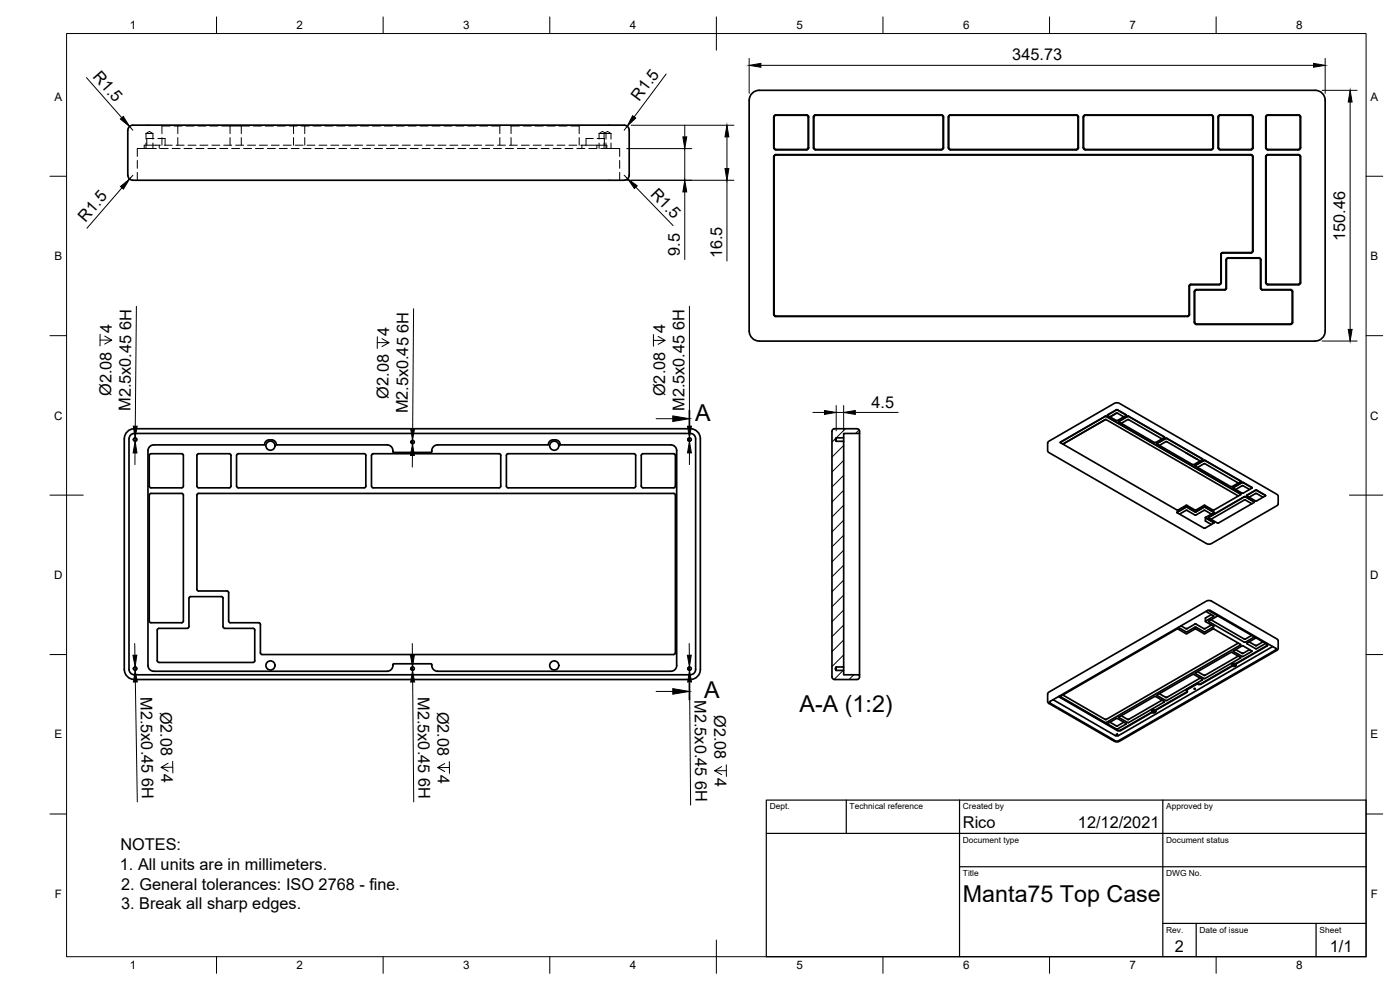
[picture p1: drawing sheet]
<svg xmlns="http://www.w3.org/2000/svg" width="420mm" height="297mm" viewBox="0 0 420 297" stroke-linecap="round" stroke-linejoin="round" font-family="sans-serif">
<!-- layer: Visible -->
<g fill="none" stroke="#000" stroke-width=".51">
<path d="M38.4 39.1v13.5a2.06 2.06 0 0 0 2.4 1.5h145.6a2.02 2.02 0 0 0 2.4-1.5v-13.5M38.4 39a2 2 0 0 1 2.4-1.4h145.6a2.02 2.02 0 0 1 2.4 1.4M226 27.8l1.2-.6 .6-.1h166.9a2.99 2.99 0 0 1 3 3v69.2a3 3 0 0 1-3 3h-166.9a3 3 0 0 1-3-3l.1-69.2a2.99 2.99 0 0 1 1.1-2.3zM232.8 34.5h9.3M232.8 34.5l-.4 .1-.2 .5v9.2l.2 .5 .4 .2 9.3-.1 .4-.1 .2-.5M242.1 34.5l.4 .1 .2 .5M242.7 35.1v9.2M244.2 35.1v9.2M244.3 35.1l.5-.5h37.7l.5 .5v9.2l-.5 .5M244.8 34.5h37.7M244.8 34.5l-.5 .1-.2 .5v9.2l.2 .5 .5 .2 38-.1 .4-.6v-9.2l-.2-.5-.5-.1M285.2 34.5h37.8"/>
<path d="M285.2 34.5l-.4 .1-.2 .5v9.2l.4 .6 38 .1M323 34.6l-38 .1-.3 .4v9.2l.5 .5M323 34.5l.5 .1 .1 .5 .1 9.2-.2 .5-.5 .1M323 34.6l.5 .5v9.2l-.5 .5M325.2 35.1v9.2M325.2 35.1l.5-.5h37.8l.5 .5v9.2l-.5 .5M325.7 34.5h37.8M325.7 34.5l-.4 .1-.2 .5v9.2l.2 .5 .4 .2 38-.1 .4-.6v-9.2l-.2-.5-.4-.1M366.2 34.5h9.2M366.2 34.5l-.4 .1-.2 .5v9.2l.2 .5 .4 .2 9.2-.1 .5-.1 .1-.5v-9.2l-.1-.5-.5-.1M380.5 34.5h9.2M380.5 34.5l-.5 .1-.1 .5v9.2l.1 .5 .5 .1 9.2 .1 .5-.2 .1-.5v-9.2l-.1-.5-.5-.1"/>
<path d="M232.8 44.8h9.3M232.8 44.8l-.5-.5v-9.2l.5-.5h9.3l.4 .2 .1 9.5-.5 .5M244.3 44.3l.5 .5M244.8 44.8h37.7M285.2 44.8h37.8M325.2 44.3l.5 .5M325.7 44.8h37.8M366.2 44.8h9.2M366.2 44.8l-.5-.5v-9.2l.5-.5h9.2l.5 .2v9.5l-.5 .5M380.5 44.8h9.2M380.5 44.8l-.5-.5v-9.2l.5-.5h9.2l.4 .2 .1 9.5-.5 .5M368.6 77.4h9.4l.4 .6v8.5l.2 .3 8.7 .1 .5 .2 .1 .4v9.2l-.1 .4-.5 .2"/>
<path d="M368.6 77.5h9.2M368.6 77.3l-.5 .2-.2 .5v8.5l-.1 .3-8.7 .1-.6 .4-.1 9.4 .2 .4 .5 .2M368.6 77.5l-.5 .5v8.5l-.5 .5M375.9 75.3l-.5 .5h-8.5l-.4 .2-.1 8.8M375.9 75.3v-28.3l-.5-.5h-142.6l-.5 .5v47.3l.5 .6 123.6-.1 .5-.5v-8.7l.5-.3h8.5l.5-.5M376 75.3l-.1 .4-.5 .2-8.7 .1-.2 .3v8.5M376 75.3v-28.3l-.3-.6h-142.9l-.5 .4-.1 47.5 .4 .6 123.8 .1 .4-.2 .2-.5v-8.7l.4-.2h8.5l.4-.1 .2-.5M377.8 77.5l.5 .5v8.5l.5 .5M359.1 97.4h28.2M367.6 87h-8.5l-.5 .2v9.5l.2 .4h28.8l.2-.4-.1-9.5-.4-.2h-8.5M379.9 84.8v-37.8l.1-.4 .5-.2h9.2l.6 .4v38M379.9 84.8l.1 .5 .5 .1h9.2l.5-.1 .1-.5"/>
<path d="M380 84.8v-37.8l.5-.5h9.2l.5 .5v37.8M380 84.8l.5 .5h9.2l.5-.5M37.3 131.6v69.3a3 3 0 0 0 3 3h166.9a2.99 2.99 0 0 0 3-3v-69.3M37.3 131.6a2.99 2.99 0 0 1 3-3h166.9a2.99 2.99 0 0 1 3 3M38.7 131.6v69.3a1.58 1.58 0 0 0 1.6 1.5M38.7 131.6a1.58 1.58 0 0 1 1.6-1.5h166.9a1.58 1.58 0 0 1 1.6 1.5M44.4 135.2a1.75 1.75 0 0 1 1.7-1.7h33.2a1.92 1.92 0 0 1 1.9-1.6 1.92 1.92 0 0 1 1.8 1.6h33.2a1.75 1.75 0 0 1 1.7 1.7M44.4 135.2v64.5a1.75 1.75 0 0 0 1.8 1.7h70a1.75 1.75 0 0 0 1.7-1.7M44.9 136.4l.4-.3 9.5 .1 .2 .4v9.5l-.5 .3-9.4-.1-.3-.4zM59.2 136.4l.4-.3 9.5 .1 .2 .4v9.5l-.5 .3-9.5-.1-.2-.4zM109.8 136.6v9.3M109.8 136.6l-.5-.5h-37.8l-.5 .5v9.3l.5 .5h37.8l.5-.5"/>
<path d="M111.6 136.4l.4-.3h37.8l.5 .5v9.3l-.5 .5h-37.8l-.5-.5zM117.9 135.2v.3M129.6 135.2l-.3 .5h-11.1l-.3-.2M152 136.4l.5-.3h37.8l.5 .5v9.3l-.5 .5h-37.8l-.5-.5zM164.6 133.3l-33.3 .2a1.75 1.75 0 0 0-1.7 1.7M164.6 133.3a1.79 1.79 0 0 1 1.7-1.4 1.79 1.79 0 0 1 1.8 1.4M168.1 133.3l33.2 .2M192.5 136.4l.5-.3 9.4 .1 .3 .4-.1 9.5-.4 .3-9.5-.1-.3-.4zM201.3 133.5a1.75 1.75 0 0 1 1.8 1.7M203.1 135.2v64.5a1.75 1.75 0 0 1-1.8 1.7M208.8 131.6v69.3a1.58 1.58 0 0 1-1.6 1.5M250.9 131.4v1h2.3v67.7h-2.3l-.3 .5 .3 .6h2.3v1.3h4.8l-.1 .9-.7 .5h-6.7l-.6-.3-.2-.5v-73.7l.2-.5 .5-.3h6.8l.7 .5 .1 1h-4.8v1.3h-2.3l-.3 .5 .3 .5"/>
<path d="M253.2 131.4v1M258 130.1v72.4M314.6 132.5l19.8-11.5 1.2-.1 47.7 27.4 .3 .5v2.4l-.3 .5-19.7 11.4-1.2 .1-47.7-27.4-.3-.5v-2.4zM319 133.3l13-7.4 39.6 22.9M331.7 124.9l-13.5 7.8 35 20.3M331.7 124.9h.3M331.7 125l-13.4 7.9M331.8 125.9l-12.8 7.4M332 125l40.3 23.4M332 124.9l40.4 23.4-8.1 4.7M332.4 124.7l2.8 1.5 2.8-1.5M335 123l-2.6 1.7v-.2"/>
<path d="M335.1 123h.2M335.2 123.9l-2.1 1.2 2.1-1.2 2.1 1.2M335.3 123l2.7 1.7M335.4 123l2.6 1.5v.2M335.4 122.9h-.4l-2.6 1.6M335.8 126.6l10.7 6.2h.3M335.8 126.4l2.6-1.5h.3l10.7 6.2v.2M335.8 126.6v-.2v.2M335.8 126.5l2.9-1.6 10.7 6.4M336.5 127l2.2-1.1 10 5.8M347.2 133.2l10.7 6.2h.4l2.6-1.5M347.2 133.2v-.2l2.6-1.5h.4l10.7 6.2v.2"/>
<path d="M347.3 133.1l2.9-1.5 10.7 6.3M347.3 133.1v.1M347.9 133.6l2.3-1.1 10 5.8M349.4 131.3l-2.6 1.5M356 135.9h.1M359.2 137.8h.1M361.3 138.1l-2.6 1.5v.2M361.3 138.1h.4l10.6 6.2v.2l-2.6 1.5h-.3l-10.7-6.2 2.9-1.6 10.7 6.3M44.9 148.3l.4-.3h9.2l.5 .6v37.7l-.5 .5h-9.2l-.5-.4zM353.2 153h.4M353.3 153.6v.2M353.3 153.7l8 4.8"/>
<path d="M354 154.2l2.1-1.1 2.5 1.4M355.9 152.1l-2.6 1.5M355.9 152.1h.4zM355.9 152.2l-2.6 1.5M356.2 151.6l2.4 1.4M356.2 151.6l-2.6 1.4M356.2 152.2l2.6 1.4 2.5-1.4M356.3 152.1l2.4 1.4M358.6 153h.4M358.6 154.5h.3M358.7 153.5h.2M358.9 153l2.6-1.4 2.5 1.4"/>
<path d="M359.4 140.3l2.2-1.2 10 5.8M361.3 152.1l-2.4 1.4M361.3 152.1h.3zM361.6 152.2l2.6 1.5M361.7 152.1l2.6 1.5M361.8 155.3v1l1.8 1.1M361.8 155.2l2.4 1.6M361.8 155.2l2.5 1.7M363.6 154.2l-2.1-1.1-2.6 1.4M364 153h.4M364.2 153.7l-2.4 1.5M364.2 156.8v.2"/>
<path d="M364.3 157l-2.7 1.4h-.3M364.3 153.6v.2M370.1 146.2l2.8-1.5 2.9 1.6-2.9 1.7-2.8-1.6zM370.8 146.9l2.1-1.2 2.1 1.2M373.4 149.1l-10.6 6.2M373.4 150l-10 5.8M373.5 149.1l2.9 1.6v-.2M373.5 150l2.2 1.1M375.7 146.5l-2.8-1.7-2.7 1.7M376.4 150.5l-2.6-1.5h-.4l-10.7 6.2M376.4 150.7l-10.7 6.2h-.4l-2.6-1.5v-.2M376.8 147.1l3 1.6-2.8 1.6-2.9-1.6 2.9-1.7 2.8 1.6"/>
<path d="M376.8 148.1l2.3 1.1M376.8 147.1l-2.6 1.7M376.8 148.1l-1.9 1.1M379.8 148.6v.2M56.8 179.2l.4-.2 9.5 .1 .2 .4 .1 8.8 .4 .2h8.6l.4 .3v9.7l-.4 .3-28.6-.1-.2-.5 .1-9.4 .4-.3h8.5l.4-.2zM78.6 196.4h123.6M78.6 196.4l-.5-.5v-8.6l-.2-.4-8.8-.1-.4-.2-.1-8.8-.2-.4-8.8-.1-.4-.2-.1-28.5 .2-.5h143.1l.3 .4v47.4l-.5 .5M117.9 199.4v.3M117.9 199.4l.3-.2h11.3a1.94 1.94 0 0 0 1.8 2.2h70M354.4 187.8l1.5 .8M355.9 188.6h.4M356 188.6h.2"/>
<path d="M358.6 187.2h.3M358.7 187.2l-2.5 1.4M358.7 187.2h.2M358.9 187.2l2.4 1.4M361.3 188.6h.3M361.8 186.3l2.4 1.6M361.9 183.5l2.3 1.3M362.6 183.1l17.8 10.4-.2 .4-9.3 5.4M362.8 186.3l10.6 6.4M363.4 186l10 5.8M363.6 184.4l-1.8 1v1M363.6 187.5l-2 1.1"/>
<path d="M364.2 188.1l-2.7 1.5-2.7-1.5-2.7 1.5-2.5-1.4M364.2 185l-2.4 1.4M364.2 184.8v.1M364.2 187.9v.2M364.3 188.7l8.1 4.7-40.4 23.4-13.7-7.7M364.3 188.7l-2.8 1.4-2.7-1.4-2.7 1.4-2.9-1.4-34.9 20.2M365.4 184.8l-2.6 1.6M365.5 184.8h-.1M369.8 199.2l.5 .2 .4-.2M369.9 199.1l.5-.1 .4 .4-.7 .3-.4-.3zM370.2 195.3l2.7-1.6 2.9 1.7-2.9 1.6zM370.8 194.9l2.1 1.2 2.1-1.2"/>
<path d="M370.8 199.1v.2M370.9 199.3v.5M370.9 199.1h-.1M370.9 199.3h.1M370.9 199.8l-1.1 .1-9.4 5.4h-1.2l-3.1 1.9M371 199.4l-.6 .4-.6-.1-9.4 5.4h-1M371.6 193l-39.6 22.8h-.3l-12.7-7.3M371.6 196.9l-10 5.7-2.2-1.1M372.8 196h.3M373.4 191.7h.4M374.9 192.6l1.9 1.1M375.6 190.7l-2.1 1"/>
<path d="M376.4 191.1l-2.9 1.6M376.8 193.7h.3M376.8 191.5l-2.6 1.5 2.6 1.6M377 191.4l-.2 .1M379 192.6l-2.2 1.1M379.8 193l-3 1.6M380.4 193.5l-9.5 5.6M382 194l-46.6 26.8-.6-.1-18.7-10.8M40.3 202.5h166.9M250.9 200.1v1.1M253.2 200.1v1.1M314.6 207.8l47.8-27.6 1.2 .2 19.7 11.4 .3 .4v2.4l-.3 .5-47.7 27.5-1.2-.2-19.7-11.4-.3-.4z"/>
<path d="M315.2 210.4l47.5-27.3 .6 .1 19.7 11.5-.2 .3-47.4 27.4-.6-.1-19.6-11.3-.2-.2zM317.7 209l17.6 10.2M317.8 208.9l17.5 10.1M318.3 208.9v.2M333.1 216.7l2.2 1.1M335 217.8h.4M335 218.7l-2.6-1.6 2.8-1.6 2.8 1.6-2.7 1.6M335.1 218.8h.2M335.3 219h1M335.3 219.2h1M335.8 215.1l2.9 1.7 10.8-6.3-3-1.5-10.7 6.1M337.3 216.7l-2 1.1"/>
<path d="M338.4 215.8h.3M345.7 213.1l.5 .2 .4-.2M345.8 213.8l-9.5 5.4M345.8 213.8h.8M345.8 213h.5l.4 .4-.7 .2-.4-.2zM346.8 213v.2M346.8 213.2l.1 .3-.4 .3M346.8 213h.1M346.9 213.4l-.6 .3-.6-.1-9.4 5.4M347.3 208.5l10.7-6.2 2.9 1.6-10.7 6.3M347.3 208.7l2.6 1.5M347.3 208.5v.2"/>
<path d="M347.9 208.1l2 1.2M348.7 210.1l-10 5.8-2.2-1.2M349.9 209.2h.3M349.9 210.2h.3M356.2 207.2l.1 .4-.2 .2-9.3 5.4M356.3 207.4l-9.5 5.6M358.4 206.6l.3 .1-.3 .1zM358.7 201.9l10.7-6.2 3 1.6-10.8 6.3h-.3zM359.2 205.1l-3.1 1.8-.1 .2M359.2 205.1h.2M360.2 203.5l-10.3 5.7M361.3 202.6h.3"/>
<path d="M335.1 220.3l.3 .1-.3 .1z"/>
<circle cx="40.6" cy="131.9" r=".52"/>
<circle cx="81.2" cy="133.7" r="1.37"/>
<circle cx="123.8" cy="132.6" r=".52"/>
<circle cx="166.3" cy="133.7" r="1.37"/>
<circle cx="206.9" cy="131.9" r=".52"/>
<circle cx="81.2" cy="199.7" r="1.37"/>
<circle cx="166.3" cy="199.7" r="1.37"/>
<circle cx="40.6" cy="200.6" r=".52"/>
<circle cx="123.8" cy="200.6" r=".52"/>
<circle cx="206.9" cy="200.6" r=".52"/>
</g>
<!-- layer: Hidden -->
<g fill="none" stroke="#000" stroke-width=".3">
<path d="M48.3 37.6l.3 .2h2.5M48.6 37.8v2.3M52.3 37.8h2.4M53.1 37.6l.3 .2v2.3M55.8 37.8h2.4M59.4 37.8h2.4M63 37.8h2.4M66.5 37.8h2.5v2.3M69.3 37.6l-.3 .2h3.4v2.3M72.2 37.6l.2 .2h2.5M76.1 37.8h2.4M79.7 37.8h2.3"/>
<path d="M83.2 37.8h2.4M86.8 37.8h2.4M88.3 37.6l-.2 .2v2.3M90.4 37.8h2.4M91.2 37.6l.3 .2v2.3M93.9 37.8h2.4M97.5 37.8h2.4M101.1 37.8h2.4M104.7 37.8h2.3M108.2 37.8h2.4M111.8 37.8h2.4M115.4 37.8h2.4"/>
<path d="M119 37.8h2.3M122.5 37.8h2.4M126.1 37.8h2.4M129.7 37.8h2.3M133.2 37.8h2.4M136.8 37.8h2.4M140.4 37.8h2.4M144 37.8h2.3M150 37.8v2.3M150.3 37.6l-.3 .2h-2.5M153.1 37.6l.3 .2M153.4 37.8h2.5"/>
<path d="M153.4 37.8v2.3M157.1 37.8h2.3M160.6 37.8h2.4M164.2 37.8h2.4M167.8 37.8h2.4M173.8 37.8v2.3M174.1 37.6l-.3 .2h-2.5M41.2 48.1v2.4M41.2 51.7v2.4M43.8 40.1h2.1M43.8 40.1l1.1-.7 1 .7M43.8 40.1v1.6"/>
<path d="M43.8 42.9v1.7M45.9 40.1v1.6M45.9 42.9v1.7M46.2 41.6h-2.2v2M46.9 44.6h-5.7v2.3M47.4 41.6h2.2v2M47.8 43.6v1M48.1 43.6h-4.8v1M48.1 44.6h2.4M48.6 41.3v2.3M49.3 43.6h2.4M51.7 44.6h2.4"/>
<path d="M52.9 43.6h2.3M53.4 41.3v2.3M55.2 44.6h2.4M56.4 43.6h2.4M58.8 44.6h2.4M60 43.6h2.4M62.4 44.6h2.4M63.6 43.6h2.4M66 44.6h2.3M67.2 43.6h2.3M69 41.3v2.3M69.5 44.6h2.4"/>
<path d="M70.7 43.6h2.4M72.4 41.3v2.3M73.1 44.6h2.4M74.3 43.6h2.4M76.7 44.6h2.4M77.9 43.6h2.3M80.2 44.6h2.4M81.4 43.6h2.4M83.8 44.6h2.4M85 43.6h2.4M87.4 44.6h2.4M88.1 41.3v2.3"/>
<path d="M88.6 43.6h2.4M91 44.6h2.3M91.5 41.3v2.3M92.2 43.6h2.3M94.5 44.6h2.4M95.7 43.6h2.4M98.1 44.6h2.4M99.3 43.6h2.4M101.7 44.6h2.4M102.9 43.6h2.4M105.3 44.6h2.3M106.4 43.6h2.4"/>
<path d="M108.8 44.6h2.4M110 43.6h2.4M112.4 44.6h2.4M113.6 43.6h2.4M116 44.6h2.4M117.2 43.6h2.3M119.5 44.6h2.4M120.7 43.6h2.4M123.1 44.6h2.4M124.3 43.6h2.4M126.7 44.6h2.4M127.9 43.6h2.4"/>
<path d="M130.3 44.6h2.4M131.4 43.6h2.4M133.8 44.6h2.4M135 43.6h2.4M137.4 44.6h2.4M138.6 43.6h2.4M141 44.6h2.4M142.2 43.6h2.3M144.5 44.6h2.4M145.7 43.6h2.4M148.1 44.6h2.4M149.3 43.6h2.4"/>
<path d="M150 41.3v2.3M151.7 44.6h2.4M152.9 43.6h2.4M153.4 41.3v2.3M155.3 44.6h2.3M156.5 43.6h2.3M158.8 44.6h2.4M160 43.6h2.4M162.4 44.6h2.4M163.6 43.6h2.4M166 44.6h2.4M167.2 43.6h2.3"/>
<path d="M169.5 44.6h2.4M170.8 43.6h2.3M173.1 44.6h2.4M173.8 41.3v2.3M174.3 43.6h7.8v1M174.6 43.6v1M176.7 44.6h2.4M178 41.6h-2.1v2M179.1 43.6v1M179.2 41.6h2.2v2M179.8 40.1h1.5M179.8 40.1l1-.7 1.1 .7v1.6"/>
<path d="M179.8 40.1v1.6M179.8 42.9v1.7M180.3 44.6h5.7v2.3M181.3 40.1h2.1M181.3 40.1l1-.7 1.1 .7M181.3 40.1v1.6M181.3 42.9v1.7M181.9 42.9v1.7M183.4 40.1v1.6M183.4 42.9v1.7M186 48.1v2.4M186 51.7v2.4"/>
</g>
<!-- layer: Border -->
<g fill="none" stroke="#000" stroke-width=".3">
<path d="M20 10.1h390v276.9h-390zM65 5.1v5M115 5.1v5M165 5.1v5M215 5.1v10M265 5.1v5M315 5.1v5M365 5.1v5M15 52.9h5M410 52.9h5M15 100.7h5M410 100.7h5"/>
<path d="M15 148.6h10M405 148.6h10M15 196.4h5M410 196.4h5M15 244.2h5M410 244.2h5M65 287v5M115 287v5M165 287v5M215 282.1v9.9M265 287v5M315 287v5"/>
<path d="M365 287v5"/>
</g>
<!-- layer: TitleBlock -->
<path d="M230 240.1h180v46.9h-180zM230 250h180M254 240.1v9.9M288 240.1v46.9M349 240.1v46.9M288 260.1h122M349 277.1h61M359 277.1v9.9M395 277.1v9.9" fill="none" stroke="#000" stroke-width=".36"/>
<!-- layer: Dimensions -->
<g fill="none" stroke="#000" stroke-width=".3">
<path d="M224.8 17.5v10.5M228.3 19.6h165.9M397.7 17.5v10.5M26 23.3l10.6 12M38.9 38l1 1.1M188.2 37.9l-.9 1.2M189.4 37.6h30.9M199.9 22.2l-9.6 12.9M205.5 37.6v3.5M396.8 27.1h10.5M405.2 30.6v68.2M36.6 56.4l-10.5 12.1"/>
<path d="M39.9 52.6l-1 1.1M187.3 52.6l1.1 1M188.1 44.6h19.5M188.1 54.1h32.2M190.8 56.2l11.2 11.5M205.5 44.6v9.5M205.5 57.6v20.3M218.2 41.1v9.5M218.2 54.1v24.2M40.9 91.9l-.3 36M124.1 92.6l-.3 36M206.9 91.9v36"/>
<path d="M30 102l3.5 .1-2.1 1.1M30 100.3v3.5M31.4 100.8l2.1 1.3M113.2 102.8h3.5l-2.1 1.2M113.2 101v3.5M114.6 101.6l2.1 1.2M196.1 102.1h3.5l-2.1 1.2M196.1 100.4v3.5M197.5 100.9l2.1 1.2M396.8 102.3h10.5M40.5 135.9v3.5M40.6 131.4v1"/>
<path d="M123.8 136.7l-.1 3.5M123.8 132.1v1M206.9 131.4v1M206.9 135.9v3.5M243.9 123.7h3.5M251 121.7v7.6M251 123.7h2.2M253.2 121.7v7.6M256.7 123.7h12.8M40.4 193.1l.1 3.5M123.7 193.1l.1 3.5M206.8 193.1l.1 3.5"/>
<path d="M40.6 200.1v1M40.6 204.6l.6 36M123.8 200.1v1M123.8 204.6l.4 36M206.9 200.1v1M206.9 204.6l.4 37M48.3 230.3l2.2 1.1M50.4 229l-2.1 1.3 3.6-.1M51.8 228.4l.1 3.5M131.4 230.3l2.1 1.2M133.5 229.1l-2.1 1.2h3.5M134.9 228.5v3.5"/>
<path d="M214.5 231.3l2.1 1.1M216.6 230l-2.1 1.3 3.5-.1M218 229.5v3.5"/>
</g>
<g fill="#000" stroke="#000" stroke-width=".3">
<path d="M224.8 19.6l3.5-.6v1.2zM394.2 19l3.5 .6-3.5 .6zM36.1 35.7l.9-.8 1.9 3.1zM189.8 34.7l1 .7-2.6 2.5zM405.2 27.1l.6 3.5h-1.2zM36.2 56l2.7-2.3-1.9 3zM188.4 53.6l2.8 2.2-.8 .8zM204.9 41.1h1.2l-.6 3.5zM205.5 54.1l.6 3.5h-1.2zM218.2 37.6l.5 3.5h-1.1zM217.6 50.6h1.1l-.5 3.5zM404.6 98.8h1.2l-.6 3.5z"/>
<path d="M40.6 132.4l.5 3.5h-1.2zM40 127.9h1.2l-.6 3.5zM123.8 133.1l.6 3.6h-1.2zM123.3 128.6h1.1l-.6 3.5zM206.9 132.4l.6 3.5h-1.2zM206.3 127.9h1.2l-.6 3.5zM247.4 123.2l3.6 .5-3.6 .6zM253.2 123.7l3.5-.5v1.1zM39.9 196.6h1.2l-.5 3.5zM123.2 196.6h1.2l-.6 3.5zM206.3 196.6h1.2l-.6 3.5zM40.6 201.1l.6 3.5h-1.2z"/>
<path d="M123.8 201.1l.6 3.5h-1.1zM206.9 201.1l.6 3.5h-1.1z"/>
</g>
<!-- layer: Hatching -->
<g fill="none" stroke="#000" stroke-width=".3">
<path d="M250.9 131.5l-1.2 1.2M253.2 133.7l-3.5 3.4M253.2 138.1l-3.5 3.5M253.7 128.6l-2.7 2.8M257.8 129l-1 1.1M253.2 142.6l-3.5 3.5M253.2 147.1l-3.5 3.5M253.2 151.6l-3.5 3.5M253.2 156.1l-3.5 3.5M253.2 160.6l-3.5 3.5M253.2 165.1l-3.5 3.5M253.2 169.6l-3.5 3.5"/>
<path d="M253.2 174.1l-3.5 3.5M253.2 178.5l-3.5 3.5M253.2 183l-3.5 3.5M253.2 187.5l-3.5 3.5M253.2 192l-3.5 3.5M253.2 196.5l-3.5 3.5M253 201.1l-2.7 2.8M256.2 202.4l-1.4 1.5"/>
</g>
<!-- layer: Annotations -->
<path d="M206.9 123.1v5M206.9 205v5" fill="none" stroke="#000" stroke-width=".51"/>
<path d="M196.9 125.6h5M196.9 207.5h5" fill="none" stroke="#000" stroke-width=".3"/>
<path d="M201.9 124.8l5 .8-5 .9zM201.9 206.6l5 .9-5 .8z" fill="#000" stroke="#000" stroke-width=".3"/>
<g font-size="7">
<text x="208.6" y="126.3">A</text>
<text x="211.3" y="209.4">A</text>
<text x="240" y="213.7">A-A (1:2)</text>
<text x="289" y="270.6">Manta75 Top Case</text>
</g>
<g font-size="4.9">
<text x="27.7" y="23.1" transform="rotate(49 27.7 23.1)">R1.5</text>
<text x="303.8" y="18.1">345.73</text>
<text x="191.9" y="30.6" transform="rotate(-53 191.9 30.6)">R1.5</text>
<text x="195" y="58.4" transform="rotate(46 195 58.4)">R1.5</text>
<text x="25.7" y="66.8" transform="rotate(-49 25.7 66.8)">R1.5</text>
<text x="204" y="76.7" transform="rotate(-90 204 76.7)">9.5</text>
<text x="216.7" y="77.5" transform="rotate(-90 216.7 77.5)">16.5</text>
<text x="403.7" y="72.4" transform="rotate(-90 403.7 72.4)">150.46</text>
<text x="33.5" y="100" transform="rotate(-90 33.5 100)">4</text>
<text x="116.8" y="100.7" transform="rotate(-90 116.8 100.7)">4</text>
<text x="199.6" y="100" transform="rotate(-90 199.6 100)">4</text>
<text x="33.4" y="118.8" transform="rotate(-89 33.4 118.8)">Ø2.08</text>
<text x="116.6" y="119.6" transform="rotate(-90 116.6 119.6)">Ø2.08</text>
<text x="199.6" y="118.9" transform="rotate(-90 199.6 118.9)">Ø2.08</text>
<text x="39.2" y="123.3" transform="rotate(-89 39.2 123.3)">M2.5x0.45 6H</text>
<text x="122.4" y="124.1" transform="rotate(-90 122.4 124.1)">M2.5x0.45 6H</text>
<text x="205.4" y="123.3" transform="rotate(-90 205.4 123.3)">M2.5x0.45 6H</text>
<text x="261.5" y="122.3">4.5</text>
<text x="42.2" y="209.2" transform="rotate(89 42.2 209.2)">M2.5x0.45 6H</text>
<text x="125.3" y="209.2" transform="rotate(90 125.3 209.2)">M2.5x0.45 6H</text>
<text x="48.1" y="213.5" transform="rotate(89 48.1 213.5)">Ø2.08</text>
<text x="131.2" y="213.5" transform="rotate(90 131.2 213.5)">Ø2.08</text>
<text x="208.4" y="210.1" transform="rotate(89 208.4 210.1)">M2.5x0.45 6H</text>
<text x="214.3" y="214.5" transform="rotate(90 214.3 214.5)">Ø2.08</text>
<text x="48.4" y="232.3" transform="rotate(89 48.4 232.3)">4</text>
<text x="131.4" y="232.4" transform="rotate(90 131.4 232.4)">4</text>
<text x="214.5" y="233.3" transform="rotate(90 214.5 233.3)">4</text>
<text x="289" y="248.5">Rico</text>
<text x="323.5" y="248.5">12/12/2021</text>
<text x="36.2" y="255.2">NOTES:</text>
<text x="36" y="261">1. All units are in millimeters.</text>
<text x="36.4" y="266.9">2. General tolerances: ISO 2768 - fine.</text>
<text x="36.3" y="272.8">3. Break all sharp edges.</text>
<text x="352.6" y="285.7">2</text>
<text x="399.1" y="285.7">1/1</text>
</g>
<g font-size="3.5">
<text x="39" y="8.8">1</text>
<text x="89" y="8.8">2</text>
<text x="139" y="8.8">3</text>
<text x="189" y="8.8">4</text>
<text x="239" y="8.8">5</text>
<text x="289" y="8.8">6</text>
<text x="339" y="8.8">7</text>
<text x="389" y="8.8">8</text>
<text x="16.3" y="30.2">A</text>
<text x="411.3" y="30.2">A</text>
<text x="16.3" y="78">B</text>
<text x="411.3" y="78">B</text>
<text x="16.2" y="125.9">C</text>
<text x="411.2" y="125.9">C</text>
<text x="16.2" y="173.7">D</text>
<text x="411.2" y="173.7">D</text>
<text x="16.3" y="221.6">E</text>
<text x="411.3" y="221.6">E</text>
<text x="16.4" y="269.4">F</text>
<text x="411.4" y="269.4">F</text>
<text x="39" y="290.8">1</text>
<text x="89" y="290.8">2</text>
<text x="139" y="290.8">3</text>
<text x="189" y="290.8">4</text>
<text x="239" y="290.8">5</text>
<text x="289" y="290.8">6</text>
<text x="339" y="290.8">7</text>
<text x="389" y="290.8">8</text>
</g>
<g font-size="2.5">
<text x="231" y="242.9">Dept.</text>
<text x="255" y="242.9">Technical reference</text>
<text x="289" y="242.9">Created by</text>
<text x="350" y="242.9">Approved by</text>
<text x="289" y="252.8">Document type</text>
<text x="350" y="252.8">Document status</text>
<text x="289" y="262.9">Title</text>
<text x="350" y="262.9">DWG No.</text>
<text x="350" y="279.9">Rev.</text>
<text x="360" y="279.9">Date of issue</text>
<text x="396" y="279.9">Sheet</text>
</g>
</svg>
